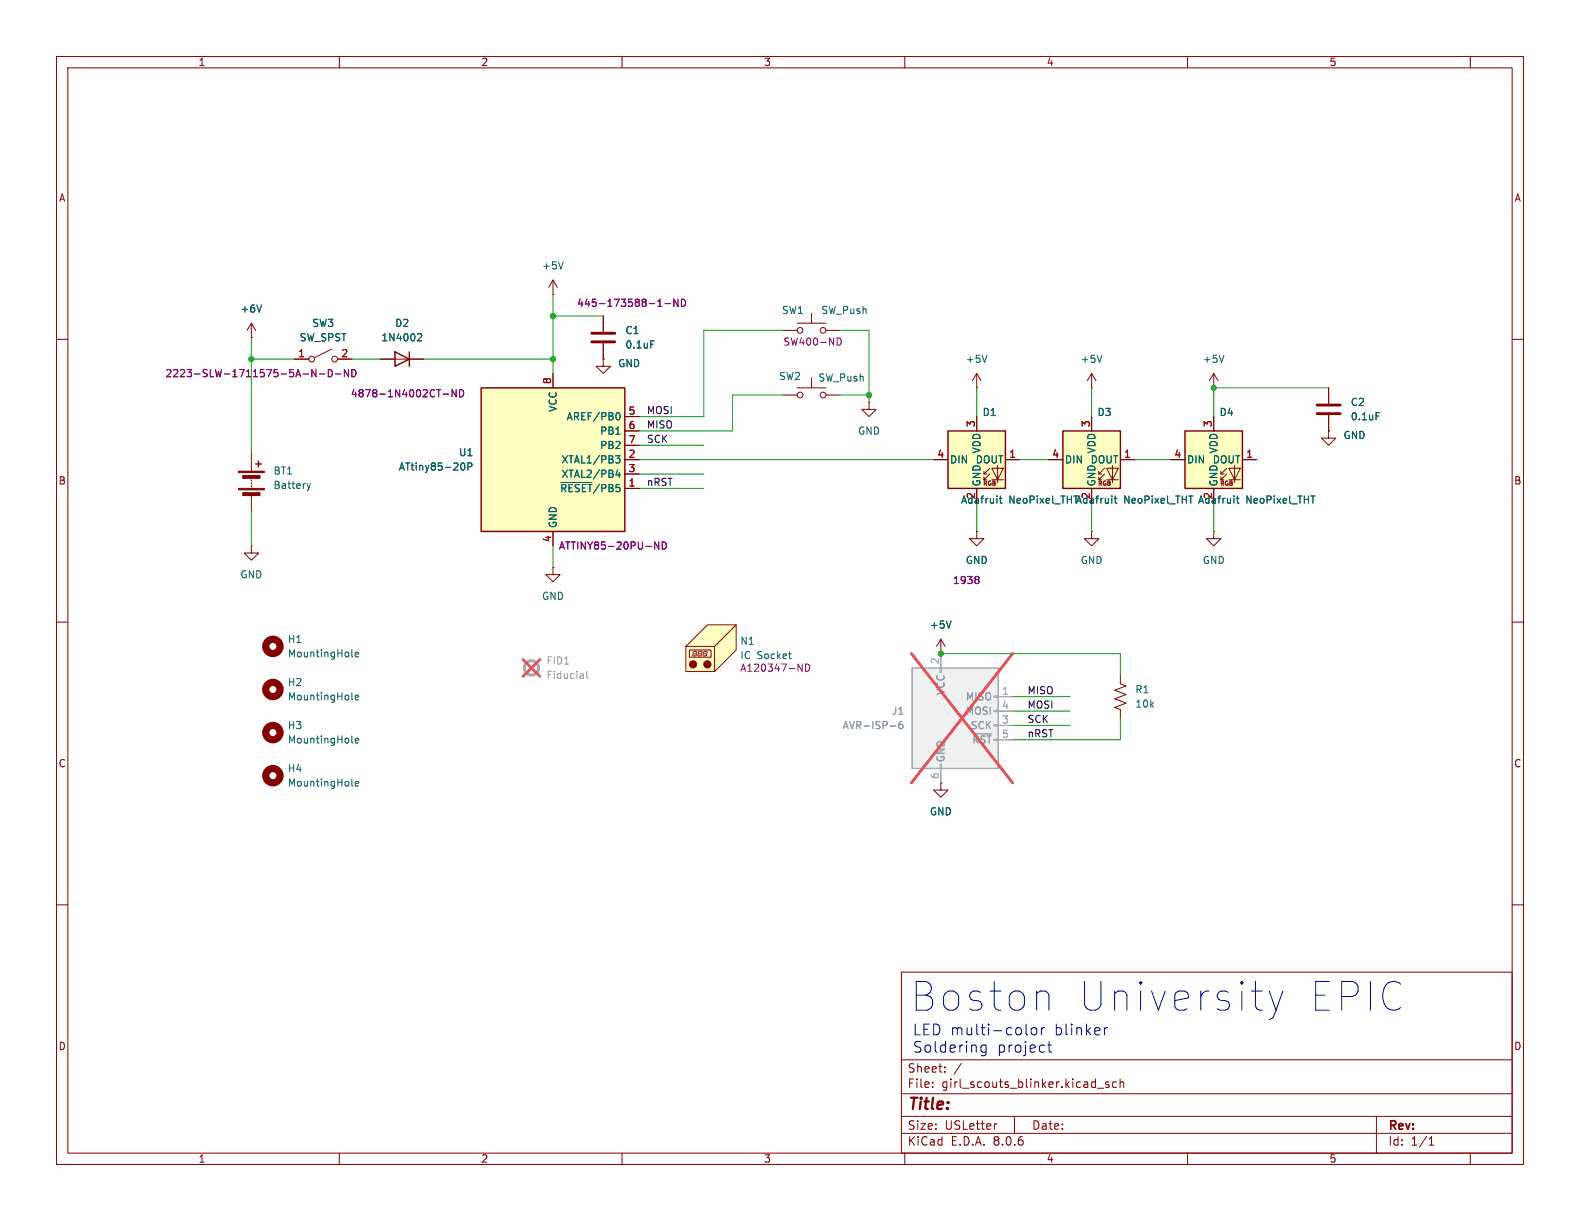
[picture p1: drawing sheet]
<svg xmlns="http://www.w3.org/2000/svg" width="279mm" height="216mm" viewBox="0 0 279 216" stroke-linecap="round" stroke-linejoin="round" font-family="sans-serif">
<g fill="none" stroke="#840000" stroke-width=".18">
<path d="M10 10h259.4v195.9h-259.4zM12 12h255.4v191.9h-255.4zM60 10v2M110 10v2M160 10v2M210 10v2M260 10v2M10 60h2M44.4 59.7h.1M44.4 57.2l-.7 1.2M44.4 57.2v2.5M44.4 57.2l.8 1.2"/>
<path d="M138.4 58.4h2.6M141 57.2h5M143.5 55.4v1.8M146 58.4h2.6M267.4 60h2M52.1 63.5h2.5M58.7 61.7l-3.1 1.5M59.7 63.5h2.5M138.4 69.9h2.6M141 68.6h5M143.5 66.8v1.8M146 69.9h2.6"/>
<path d="M172.7 68.6h.1M172.7 66l-.7 1.3M172.7 66v2.6M172.7 66l.8 1.3M44.4 80v3.3M44.4 84.8v.3M44.4 85.3v.3M44.4 85.9v.2M44.4 87.6v2.6M193 94v1.3h1.3l-1.3 1.2-1.2-1.2h1.2M193 94h.1M214.6 94v1.3h1.3l-1.3 1.2-1.2-1.2h1.2"/>
<path d="M214.6 94h.1M10 110h2M97.8 100.3v1.3h1.3l-1.3 1.3-1.3-1.3h1.3M97.8 100.3h.1M267.4 110h2M10 160h2M267.4 160h2M159.4 171.9h108v32h-108zM159.4 197.4h108M159.4 193.4h108M159.4 187.4h108M164.9 192.1v.2"/>
<path d="M164.9 191.4v.1M167.1 189.4v.2M167.1 188.7v.1M170 188l-1.3 1.9M176.3 198.7l-.3 .1M179.4 197.4v3M194.1 192.4h1.1M196.1 191.4l-.4-.1-.2 .2 .1 .2 .5 .2v.3h-.6M197.4 191.4l-.4-.1-.3 .3v.4l.2 .2h.5M198.1 191.4l.2-.1 .3 .1 .1 .9M198.1 190.8v1.5M243.4 197.4v6.5"/>
<path d="M60 203.9v2M110 203.9v2M159.4 200.4h108M160 203.9v2M210 203.9v2M252.7 202.5h.9M252.7 201.4l.4-.4v1.5M260 203.9v2"/>
<circle cx="141.5" cy="58.4" r=".51"/>
<circle cx="145.5" cy="58.4" r=".51"/>
<circle cx="55.1" cy="63.5" r=".51"/>
<circle cx="59.2" cy="63.5" r=".51"/>
<circle cx="141.5" cy="69.9" r=".51"/>
<circle cx="145.5" cy="69.9" r=".51"/>
</g>
<path d="M46.3 53.9l-.5 1.3M174.5 62.8l-.4 1.3M54.3 85.5l.3 .9M54.6 86.4l-.2 .3M54.9 85.5l-.3 .9" fill="none" stroke="#006464" stroke-width=".18"/>
<circle cx="94" cy="118.1" r="1.27" fill="#f0f0f0" stroke="#f0f0f0" stroke-width=".18"/>
<circle cx="94" cy="118.1" r="1.27" fill="none" stroke="#a1a1a1" stroke-width=".51"/>
<path d="M103.1 119.2l.1 .8M103.2 119.9l-.2 .1M103.2 119.4l-.2 .1M103.8 118.7v1.1l.1 .2" fill="none" stroke="#989898" stroke-width=".18"/>
<path d="M92.5 116.6l3 3M95.5 116.6l-3 3" fill="none" stroke="#e65255" stroke-width=".46"/>
<path d="M148 59.8a.64 .64 0 0 1 .8 .6 .64 .64 0 0 1-.8 .6zM55.1 65.3l.8 1.3v-1.3M56.5 66.1h.9M58.1 65.3a.64 .64 0 0 1 .7 .7 .64 .64 0 0 1-.7 .6zM59.3 66.1h1M61.6 65.3v1.3l-.7-1.3v1.3M62.2 65.3a.64 .64 0 0 1 .8 .7 .64 .64 0 0 1-.8 .6z" fill="none" stroke="#840084" stroke-width=".18"/>
<g fill="#840000" stroke="#840000" stroke-width=".18">
<path d="M42.2 86.4h4.5v.2h-4.5z"/>
<path d="M42.2 83.3h4.5v.3h-4.5z"/>
<path d="M42.9 87.1h3.1v.5h-3.1z"/>
<path d="M42.9 84.1h3.1v.5h-3.1z"/>
</g>
<path d="M45.2 82h1M45.7 81.5v1.1" fill="none" stroke="#840000" stroke-width=".25"/>
<path d="M188 76.2h10.1v10.2h-10.1z" fill="#ffffc2"/>
<g fill="none" stroke="#840000" stroke-width=".18">
<path d="M193 68.6h.1M193 66v2.6M193 73.7v2.5M193 66l-.7 1.3M193 66l.8 1.3M172.7 94v1.3h1.3l-1.3 1.2-1.3-1.2h1.3M172.7 94h.1M185.4 81.3h2.6M193 86.4v2.5M194.3 84.8h.5M194.3 83.8h.5M195.3 83.8l-1 1v-.5"/>
<path d="M195.3 82.8l-1 1v-.5M195.7 82.8h2l-1 2zM195.7 84.8h2M196.7 82.3v3M198.1 81.3h2.6"/>
</g>
<path d="M188 76.2h10.1v10.2h-10.1z" fill="none" stroke="#840000" stroke-width=".25"/>
<path d="M194.9 62.8l-.5 1.3M197 88.1h.5M197.2 87.7v1.1l.3 .2M210.2 87.7h.7M62.2 138.8l.2 .2M62.8 138.6l.6-.1v-.3h-.4l-.2 .1 .1 .6h.5" fill="none" stroke="#006464" stroke-width=".18"/>
<circle cx="48.3" cy="137.2" r="1.27" fill="none" stroke="#840000" stroke-width="1.3"/>
<path d="M167.6 76.2h10.2v10.2h-10.2z" fill="#ffffc2"/>
<g fill="none" stroke="#840000" stroke-width=".18">
<path d="M153.7 71.1v1.3h1.2l-1.2 1.3-1.3-1.3h1.3M153.7 71.1h.1M172.7 73.7v2.5M165.1 81.3h2.5M172.7 86.4v2.5M174 84.8h.5M174 83.8h.5M175 83.8l-1 1v-.5M175 82.8l-1 1v-.5M175.4 82.8h2l-1 2zM175.4 84.8h2M176.4 82.3v3"/>
<path d="M177.8 81.3h2.5"/>
</g>
<path d="M167.6 76.2h10.2v10.2h-10.2z" fill="none" stroke="#840000" stroke-width=".25"/>
<path d="M176.7 88.1h.5M176.9 87.7v1.1l.3 .2" fill="none" stroke="#006464" stroke-width=".18"/>
<path d="M172.9 101.9l.2 .3-.2 .3 .2 .2v.3l-.2 .2" fill="none" stroke="#840084" stroke-width=".18"/>
<path d="M125.1 110.5h5.1v4.4l-3.8 3.8h-5.1v-4.4z" fill="#ffffc2"/>
<g fill="none" stroke="#840000" stroke-width=".18">
<path d="M214.6 68.6h.1M214.6 66l-.7 1.3M214.6 66v2.6M214.6 66l.8 1.3M234.9 76.2v1.3h1.3l-1.3 1.2-1.2-1.2h1.2M234.9 76.2h.1M234.9 68.6v2.8M234.9 73.4v2.8M121.9 114.9h3.8v1.3h-3.8zM122.5 115.7v.2M122.6 116h.3M122.6 115.3v.2"/>
<path d="M122.7 115.6h.3M122.8 115.2h.3M123.1 115.7v.2M123.2 115.3v.2M123.4 115.7v.2M123.5 116h.4M123.5 115.3v.2M123.6 115.6h.3M123.7 115.2h.3M124.1 115.7l-.1 .2M124.2 115.3l-.1 .2M124.4 115.7l-.1 .2"/>
<path d="M124.4 116h.4M124.5 115.3l-.1 .2M124.5 115.6h.3M124.6 115.2h.3M125 115.7l-.1 .2M125.1 115.3l-.1 .2M125.1 110.5h5.1v4.4l-3.8 3.8h-5.1v-4.4zM126.4 114.3v4.4M130.2 110.5l-3.8 3.8h-5.1"/>
</g>
<g fill="#840000" stroke="#840000" stroke-width=".18">
<circle cx="122.6" cy="117.5" r=".63"/>
<circle cx="125.1" cy="117.5" r=".63"/>
</g>
<path d="M216.4 62.8l-.4 1.3M243.3 73h.7M139.4 115.6h.5M139.8 116.5h.1" fill="none" stroke="#006464" stroke-width=".18"/>
<path d="M141.1 117.4l.7 1.3v-1.3M142.5 117.4a.64 .64 0 0 1 .7 .7 .64 .64 0 0 1-.7 .6z" fill="none" stroke="#840084" stroke-width=".18"/>
<path d="M232.9 73.2h4.1M232.9 71.6h4.1" fill="none" stroke="#840000" stroke-width=".51"/>
<path d="M209.5 76.2h10.2v10.2h-10.2z" fill="#ffffc2"/>
<g fill="none" stroke="#840000" stroke-width=".18">
<path d="M214.6 73.7v2.5M207 81.3h2.5M214.6 86.4v2.5M215.9 84.8h.5M215.9 83.8h.5M216.9 83.8l-1 1v-.5M216.9 82.8l-1 1v-.5M217.3 82.8h2l-1 2zM217.3 84.8h2M218.3 82.3v3M219.7 81.3h2.5M198.1 119.4v1.5l1 .4-2 .7 2 .8-2 .8 2 .7-2 .8 1 .4v1.5"/>
<path d="M166.4 138.4v1.3h1.2l-1.2 1.3-1.3-1.3h1.3M166.4 138.4h.1"/>
</g>
<path d="M209.5 76.2h10.2v10.2h-10.2z" fill="none" stroke="#840000" stroke-width=".25"/>
<path d="M218.6 88.1h.5M218.8 87.7v1.1l.3 .2M231.8 87.7h.7" fill="none" stroke="#006464" stroke-width=".18"/>
<path d="M161.3 118.1h15.2v17.8h-15.2z" fill="#f0f0f0"/>
<path d="M166.2 118.1h.3v.8h-.3zM166.4 115.6v2.5M166.2 135.1h.3v.8h-.3zM166.4 135.9v2.5M175.8 128.1h.7v.3h-.7zM175.8 125.6h.7v.3h-.7zM175.8 123.1h.7v.2h-.7zM176.5 123.2h2.6M176.5 128.3h2.6M176.5 125.7h2.6M176.5 130.8h2.6" fill="none" stroke="#a1a1a1" stroke-width=".18"/>
<path d="M161.3 118.1h15.2v17.8h-15.2z" fill="none" stroke="#a1a1a1" stroke-width=".25"/>
<path d="M157.4 128.4h1M159.5 127.6h-.3a.86 .86 0 0 0 0 1.2l.4-.1 .1-.4-.3-.2h-.3l-.2 .2M172.1 129.8h3.2" fill="none" stroke="#989898" stroke-width=".18"/>
<path d="M161.2 115.6l17.9 22.8M179.1 115.6l-17.9 22.8" fill="none" stroke="#e65255" stroke-width=".46"/>
<g fill="none" stroke="#840000" stroke-width=".18">
<path d="M97.8 52.1h.1M97.8 49.5l-.8 1.3M97.8 49.5v2.6M97.8 49.5l.8 1.3M106.7 55.9v2.8M67.3 63.5h7.6M106.7 63.5v1.3h1.2l-1.2 1.2-1.3-1.2h1.3M106.7 63.5h.1M106.7 60.7v2.8M44.4 96.5v1.3h1.3l-1.3 1.3-1.2-1.3h1.2M44.4 96.5h.1M166.4 115.6h.1"/>
<path d="M166.4 113l-.8 1.3M166.4 113v2.6M166.4 113l.7 1.3"/>
</g>
<path d="M74 59l.4 .1 .2 .3-.8 .9h.8M99.6 46.3l-.4 1.3M115.1 60.3h.6M62.2 116l.2 .1M62.8 115.7l.6-.1v-.2l-.4-.1-.2 .2 .1 .6h.5M168.2 109.8l-.4 1.3M62.2 131.2l.2 .2M62.8 131l.6-.2v-.2l-.4-.1-.2 .2 .1 .6h.5" fill="none" stroke="#006464" stroke-width=".18"/>
<g fill="none" stroke="#840000" stroke-width="1.3">
<circle cx="48.3" cy="114.3" r="1.27"/>
<circle cx="48.3" cy="129.5" r="1.27"/>
</g>
<path d="M104.6 58.9h4.1M104.6 60.5h4.1" fill="none" stroke="#840000" stroke-width=".51"/>
<path d="M116.3 54.2h.8M116.6 53.1l.1-.2v1.3M117.6 53.7h1M119.9 52.9v1.3l-.7-1.3v1.3M120.5 52.9a.64 .64 0 0 1 .7 .6 .64 .64 0 0 1-.7 .7zM78.4 69.7h.9M80.7 68.9v1.3l-.8-1.3v1.3M81.3 68.9a.64 .64 0 0 1 .7 .6 .64 .64 0 0 1-.7 .7z" fill="none" stroke="#840084" stroke-width=".18"/>
<path d="M69.8 62.2l2.6 1.3-2.6 1.3zM72.4 62.2v2.6" fill="none" stroke="#840000" stroke-width=".25"/>
<path d="M85.1 68.6h25.4v25.4h-25.4z" fill="#ffffc2"/>
<path d="M85.1 68.6h25.4v25.4h-25.4z" fill="none" stroke="#840000" stroke-width=".25"/>
<g fill="none" stroke="#840000" stroke-width=".18">
<path d="M44.4 59.7h.1M106.7 55.9v2.8M52.1 63.5h2.5M59.7 63.5h2.5M67.3 63.5h2.5M72.4 63.5h2.5M97.8 66v2.6M106.7 63.5h.1M106.7 60.7v2.8M110.5 73.7h2.5M110.5 76.2h2.5M110.5 78.7h2.5"/>
<path d="M172.7 73.7v2.5M193 73.7v2.5M214.6 73.7v2.5M234.9 76.2h.1M234.9 68.6v2.8M234.9 73.4v2.8M97.8 94v2.5M110.5 86.4h2.5M110.5 81.3h2.5M110.5 83.8h2.5M165.1 81.3h2.5M172.7 94h.1"/>
<path d="M172.7 86.4v2.5M177.8 81.3h2.5M185.4 81.3h2.6M193 86.4v2.5M198.1 81.3h2.6M207 81.3h2.5M214.6 86.4v2.5M219.7 81.3h2.5M166.4 115.6h.1M166.4 138.4h.1"/>
</g>
<g fill="none" stroke="#006464" stroke-width=".18">
<path d="M46.3 53.9l-.5 1.3M74 59l.4 .1 .2 .3-.8 .9h.8M109.1 73h.1a.68 .68 0 0 1 .5 .6 .68 .68 0 0 1-.5 .6h-.1M115.1 60.3h.6M243.3 73h.7M81.7 81.9h.1a.68 .68 0 0 1 .4 .6 .68 .68 0 0 1-.4 .6h-.1M82.7 82.5h.6l.2-.2-.1-.3-.7-.1v1.2M99.2 85.3h5.5M108.9 80.6h.7l-.4 .5 .4 .1v.5l-.2 .2-.5-.1M109.2 83.1l-.3 .9h.8M109.5 83.6v.8M176.7 88.1h.5"/>
<path d="M176.9 87.7v1.1l.3 .2M197 88.1h.5M197.2 87.7v1.1l.3 .2M210.2 87.7h.7M218.6 88.1h.5M218.8 87.7v1.1l.3 .2M231.8 87.7h.7M168.2 109.8l-.4 1.3M62.2 123.6l.2 .2M62.8 123.3l.6-.1v-.2l-.4-.1-.2 .2 .1 .6h.5"/>
</g>
<g fill="none" stroke="#840084" stroke-width=".18">
<path d="M116.3 54.2h.8M116.6 53.1l.1-.2v1.3M117.6 53.7h1M119.9 52.9v1.3l-.7-1.3v1.3M120.5 52.9a.64 .64 0 0 1 .7 .6 .64 .64 0 0 1-.7 .7zM55.1 65.3l.8 1.3v-1.3M56.5 66.1h.9M58.1 65.3a.64 .64 0 0 1 .7 .7 .64 .64 0 0 1-.7 .6zM59.3 66.1h1M61.6 65.3v1.3l-.7-1.3v1.3M62.2 65.3a.64 .64 0 0 1 .8 .7 .64 .64 0 0 1-.8 .6zM78.4 69.7h.9"/>
<path d="M80.7 68.9v1.3l-.8-1.3v1.3M81.3 68.9a.64 .64 0 0 1 .7 .6 .64 .64 0 0 1-.7 .7zM116.5 95.8v1.3l-.7-1.3v1.3M117.1 95.8a.64 .64 0 0 1 .7 .7 .64 .64 0 0 1-.7 .6zM172.9 101.9l.2 .3-.2 .3 .2 .2v.3l-.2 .2"/>
</g>
<circle cx="48.3" cy="121.9" r="1.27" fill="none" stroke="#840000" stroke-width="1.3"/>
<path d="M184.8 175.2l.5 .3 .2 .5v2.6M224.4 175.2l1.2 3.4M225.6 178.6l-.4 1.2-.8 .5M226.9 175.2l-1.3 3.4M174.4 184.8v1.5a.52 .52 0 0 1-.9 .3M174.4 184.9l-.6-.1-.3 .3v.6l.1 .3 .2 .1 .6-.1M181.4 181.1v1.6l.3 .3M182.5 181.8a.52 .52 0 0 1 .8 .3v.5a.52 .52 0 0 1-.5 .4 .52 .52 0 0 1-.5-.4v-.5zM184.2 181.7v1.3M184.7 181.7l-.4 .1-.1 .3M185.2 184.8h.8M185.5 184.1v1.7l.1 .2 .4 .1" fill="none" stroke="#0000c2" stroke-width=".18"/>
<g fill="none" stroke="#009600" stroke-width=".18">
<path d="M44.4 59.7v20.3M97.8 52.1v13.9M97.8 55.9h8.9M138.4 58.4h-13.9v15.3h-11.5M148.6 58.4h5.1v12.7M44.4 63.5h7.7M62.2 63.5h5.1M74.9 63.5h22.9M113 78.7h11.5M138.4 69.9h-8.9v6.3h-16.5M148.6 69.9h5.1M172.7 68.6v5.1"/>
<path d="M193 68.6v5.1M234.9 68.6h-20.3v5.1M44.4 90.2v6.3M97.8 96.5v3.8M113 86.4h11.5M113 83.8h11.5M113 81.3h52.1M172.7 88.9v5.1M180.3 81.3h5.1M193 88.9v5.1M200.7 81.3h6.3M214.6 88.9v5.1"/>
<path d="M166.4 115.6h31.7v3.8M179.1 125.7h10.1M179.1 128.3h10.1M179.1 123.2h10.1M198.1 127v3.8h-19"/>
</g>
<path d="M157.4 128.4h1M159.5 127.6h-.3a.86 .86 0 0 0 0 1.2l.4-.1 .1-.4-.3-.2h-.3l-.2 .2M172.1 129.8h3.2" fill="none" stroke="#989898" stroke-width=".18"/>
<path d="M166.4 115.6v2.5M166.4 135.9v2.5M176.5 123.2h2.6M176.5 128.3h2.6M176.5 125.7h2.6M176.5 130.8h2.6" fill="none" stroke="#a1a1a1" stroke-width=".18"/>
<path d="M161.2 115.6l17.9 22.8M179.1 115.6l-17.9 22.8" fill="none" stroke="#e65255" stroke-width=".46"/>
<g fill="#009600" stroke="#009600" stroke-width=".18">
<circle cx="97.8" cy="55.9" r=".46"/>
<circle cx="97.8" cy="63.5" r=".46"/>
<circle cx="44.4" cy="63.5" r=".46"/>
<circle cx="153.7" cy="69.9" r=".46"/>
<circle cx="214.6" cy="68.6" r=".46"/>
<circle cx="166.4" cy="115.6" r=".46"/>
</g>
<g font-size="7.1" fill="#0000c2">
<text x="161.1" y="179">Boston</text>
<text x="190.3" y="179">University</text>
<text x="230.6" y="179">EPIC</text>
</g>
<text font-size="2.8" fill="#840000" x="160.4" y="196.8">Title:</text>
<g font-size="2.7" fill="#0000c2">
<text x="161.3" y="183.3">LED multi-color</text>
<text x="186.4" y="183.3">blinker</text>
<text x="161.3" y="186.4">Soldering</text>
<text x="176.2" y="186.4">project</text>
</g>
<g font-size="2.1" fill="#840000">
<text x="160.4" y="189.9">Sheet:</text>
<text x="160.4" y="192.6">File:</text>
<text x="166.5" y="192.6">girl_scouts_blinker.kicad_sch</text>
<text x="160.4" y="202.8">KiCad</text>
<text x="160.4" y="200">Size:</text>
<text x="167.1" y="200">USLetter</text>
<text x="168.1" y="202.8">E.D.A.</text>
<text x="175.7" y="202.8">8.0.6</text>
<text x="182.4" y="200">Date:</text>
<text x="245.4" y="200.2">Rev:</text>
<text x="245.4" y="202.8">Id:</text>
<text x="249.5" y="202.8">1/1</text>
</g>
<g font-size="1.8" fill="#840000">
<text x="35" y="11.9">1</text>
<text x="85" y="11.9">2</text>
<text x="135" y="11.9">3</text>
<text x="185" y="11.9">4</text>
<text x="235" y="11.9">5</text>
<text x="10.3" y="35.9">A</text>
<text x="267.7" y="35.9">A</text>
<text x="10.3" y="85.9">B</text>
<text x="267.7" y="85.9">B</text>
<text x="10.3" y="135.9">C</text>
<text x="267.7" y="135.9">C</text>
<text x="10.3" y="185.9">D</text>
<text x="267.7" y="185.9">D</text>
<text x="35" y="205.8">1</text>
<text x="85" y="205.8">2</text>
<text x="135" y="205.8">3</text>
<text x="185" y="205.8">4</text>
<text x="235" y="205.8">5</text>
</g>
<g font-size="1.8" fill="#006464">
<text x="95.8" y="47.9">+5V</text>
<text x="42.4" y="55.5">+6V</text>
<text x="55.1" y="58">SW3</text>
<text x="69.8" y="58">D2</text>
<text x="110.5" y="59.3">C1</text>
<text x="138.2" y="55.7">SW1</text>
<text x="145.1" y="55.7">SW_Push</text>
<text x="52.9" y="60.6">SW_SPST</text>
<text x="67.3" y="60.6">1N4002</text>
<text x="109.2" y="65.1">GND</text>
<text x="110.5" y="61.8">0.1uF</text>
<text x="170.7" y="64.4">+5V</text>
<text x="191" y="64.4">+5V</text>
<text x="212.6" y="64.4">+5V</text>
<text x="137.7" y="67.4">SW2</text>
<text x="144.6" y="67.7">SW_Push</text>
<text x="238.8" y="72">C2</text>
<text x="98.7" y="72.9" transform="rotate(-90 98.7 72.9)">VCC</text>
<text x="100.1" y="74.5">AREF/PB0</text>
<text x="106" y="77.1">PB1</text>
<text x="151.6" y="77.1">GND</text>
<text x="173.7" y="73.8">D1</text>
<text x="194" y="73.8">D3</text>
<text x="215.6" y="73.8">D4</text>
<text x="237.5" y="77.8">GND</text>
<text x="238.8" y="74.5">0.1uF</text>
<text x="70.4" y="83.4">ATtiny85-20P</text>
<text x="81.1" y="80.9">U1</text>
<text x="99.2" y="82.1">XTAL1/PB3</text>
<text x="106" y="79.6">PB2</text>
<text x="167.9" y="82.1">DIN</text>
<text x="172.4" y="82.1">DOUT</text>
<text x="173.6" y="80.3" transform="rotate(-90 173.6 80.3)">VDD</text>
<text x="188.2" y="82.1">DIN</text>
<text x="192.8" y="82.1">DOUT</text>
<text x="193.9" y="80.3" transform="rotate(-90 193.9 80.3)">VDD</text>
<text x="209.8" y="82.1">DIN</text>
<text x="214.4" y="82.1">DOUT</text>
<text x="215.5" y="80.3" transform="rotate(-90 215.5 80.3)">VDD</text>
<text x="48.3" y="84.1">BT1</text>
<text x="48.3" y="86.7">Battery</text>
<text x="99" y="87.2">~{RESET}/PB5</text>
<text x="99.2" y="84.7">XTAL2/PB4</text>
<text x="169.8" y="89.3">Adafruit</text>
<text x="173.6" y="86.1" transform="rotate(-90 173.6 86.1)">GND</text>
<text x="178.4" y="89.3">NeoPixel_THTAdafruit</text>
<text x="193.9" y="86.1" transform="rotate(-90 193.9 86.1)">GND</text>
<text x="198.7" y="89.3">NeoPixel_THT</text>
<text x="211.7" y="89.3">Adafruit</text>
<text x="215.5" y="86.1" transform="rotate(-90 215.5 86.1)">GND</text>
<text x="220.3" y="89.3">NeoPixel_THT</text>
<text x="98.7" y="93.5" transform="rotate(-90 98.7 93.5)">GND</text>
<text x="170.7" y="99.9">GND</text>
<text x="191" y="99.9">GND</text>
<text x="212.6" y="99.9">GND</text>
<text x="42.4" y="102.5">GND</text>
<text x="95.8" y="106.3">GND</text>
<text x="50.8" y="113.9">H1</text>
<text x="164.3" y="111.4">+5V</text>
<text x="50.8" y="116.4">MountingHole</text>
<text x="130.8" y="116.8">IC</text>
<text x="130.8" y="114.2">N1</text>
<text x="133.9" y="116.8">Socket</text>
<text x="50.8" y="121.5">H2</text>
<text x="50.8" y="124.1">MountingHole</text>
<text x="200.7" y="122.8">R1</text>
<text x="200.7" y="125.3">10k</text>
<text x="50.8" y="129.1">H3</text>
<text x="50.8" y="131.7">MountingHole</text>
<text x="50.8" y="136.8">H4</text>
<text x="50.8" y="139.3">MountingHole</text>
<text x="164.3" y="144.4">GND</text>
</g>
<g font-size="1.8" fill="#840084">
<text x="102" y="54.5">445-173588-1-ND</text>
<text x="138.4" y="61.3">SW400-ND</text>
<text x="29.2" y="66.9">2223-SLW-1711575-5A-N-D-ND</text>
<text x="61.9" y="70.5">4878-1N4002CT-ND</text>
<text x="98.7" y="97.4">ATTINY85-20PU-ND</text>
<text x="168.4" y="103.5">1938</text>
<text x="130.8" y="119">A120347-ND</text>
</g>
<g font-size="1.8" fill="#a90000">
<text x="52.6" y="63.2">1</text>
<text x="60.3" y="63.2">2</text>
<text x="97.5" y="68" transform="rotate(-90 97.5 68)">8</text>
<text x="111.1" y="73.4">5</text>
<text x="111.1" y="75.9">6</text>
<text x="172.5" y="75.6" transform="rotate(-90 172.5 75.6)">3</text>
<text x="192.8" y="75.6" transform="rotate(-90 192.8 75.6)">3</text>
<text x="214.4" y="75.6" transform="rotate(-90 214.4 75.6)">3</text>
<text x="111.1" y="81">2</text>
<text x="111.1" y="83.6">3</text>
<text x="111.1" y="78.5">7</text>
<text x="165.7" y="81">4</text>
<text x="178.4" y="81">1</text>
<text x="186" y="81">4</text>
<text x="198.7" y="81">1</text>
<text x="207.6" y="81">4</text>
<text x="220.3" y="81">1</text>
<text x="111.1" y="86.1">1</text>
<text x="172.5" y="88.3" transform="rotate(-90 172.5 88.3)">2</text>
<text x="192.8" y="88.3" transform="rotate(-90 192.8 88.3)">2</text>
<text x="214.4" y="88.3" transform="rotate(-90 214.4 88.3)">2</text>
<text x="97.5" y="96" transform="rotate(-90 97.5 96)">4</text>
</g>
<g font-size="1.8" fill="#0f0f0f">
<text x="114.3" y="75.9">MISO</text>
<text x="114.3" y="73.3">MOSI</text>
<text x="114.3" y="78.4">SCK</text>
<text x="114.3" y="86">nRST</text>
<text x="181.6" y="125.4">MOSI</text>
<text x="181.6" y="122.8">MISO</text>
<text x="181.6" y="130.5">nRST</text>
<text x="181.6" y="127.9">SCK</text>
</g>
<g font-size="1.8" fill="#989898">
<text x="96.5" y="117.7">FID1</text>
<text x="96.5" y="120.2">Fiducial</text>
<text x="167.2" y="123" transform="rotate(-90 167.2 123)">VCC</text>
<text x="170.7" y="124.1">MISO</text>
<text x="148.9" y="129.1">AVR-ISP-6</text>
<text x="157.6" y="126.6">J1</text>
<text x="170.7" y="126.6">MOSI</text>
<text x="171.6" y="129.1">SCK</text>
<text x="171.9" y="131.7">~{RST}</text>
<text x="167.2" y="134.9" transform="rotate(-90 167.2 134.9)">GND</text>
</g>
<g font-size="1.8" fill="#aaa">
<text x="166.1" y="117.5" transform="rotate(-90 166.1 117.5)">2</text>
<text x="177.1" y="122.9">1</text>
<text x="177.1" y="125.5">4</text>
<text x="177.1" y="128">3</text>
<text x="177.1" y="130.6">5</text>
<text x="166.1" y="137.9" transform="rotate(-90 166.1 137.9)">6</text>
</g>
<g font-size="1.1" fill="#840000">
<text x="173.7" y="86.1">RGB</text>
<text x="194" y="86.1">RGB</text>
<text x="215.6" y="86.1">RGB</text>
</g>
</svg>
